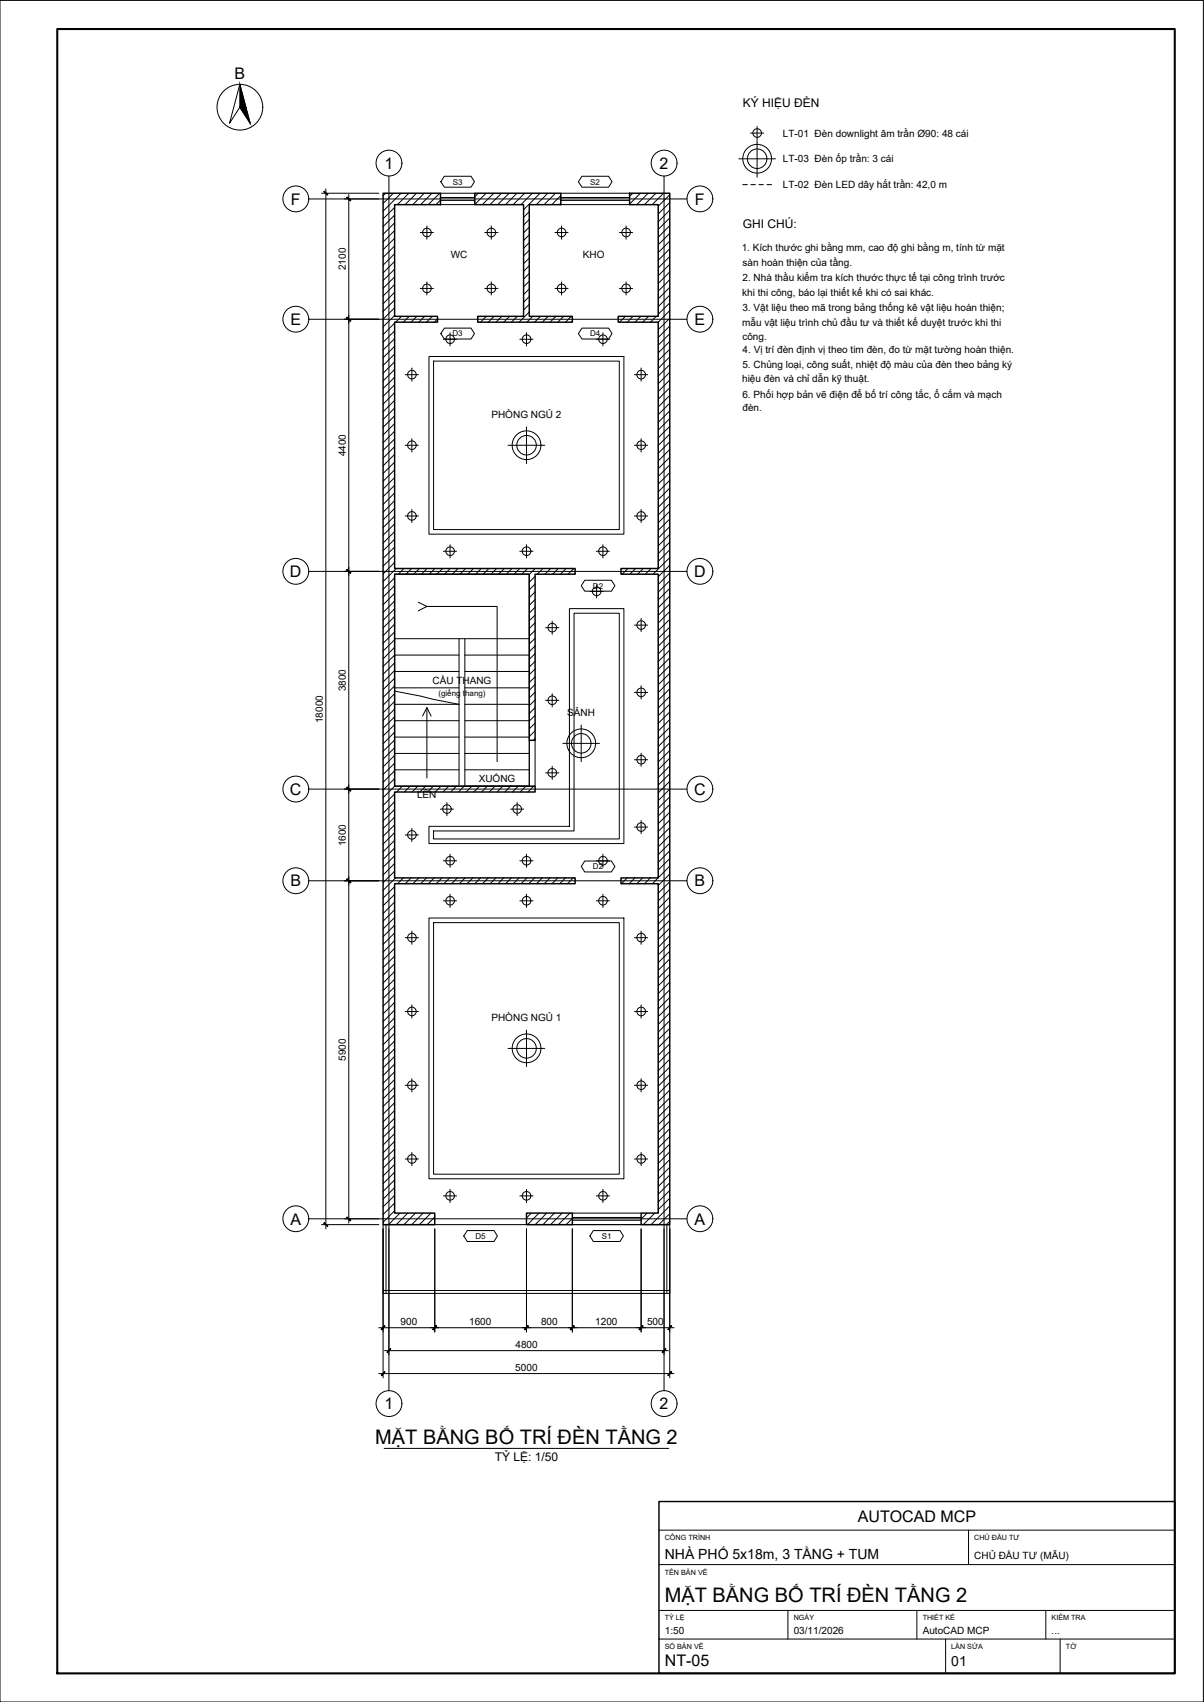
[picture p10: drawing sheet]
<svg xmlns="http://www.w3.org/2000/svg" width="420mm" height="594mm" viewBox="0 0 420 594" stroke-linecap="round" stroke-linejoin="round" font-family="sans-serif">
<!-- layer: A-WALL -->
<path d="M133.7 67.5h20v3.9h-16v39h15v2.1h-15v85.9h63v2h-14v58h-2v-58h-47v74h49v2.1h-49v29.9h63v2.1h-63v114.9h14v4.1h-18zM165.7 67.5h30v3.9h-11v39h15v2.1h-33v-2.1h16v-39h-17zM219.7 67.5h14v360h-10v-4.1h6v-114.9h-13v-2.1h13v-106h-13v-2h13v-85.9h-14v-2.1h14v-39h-10zM183.7 423.4h16v4.1h-16z" fill="none" stroke="#000" stroke-width=".51"/>
<!-- layer: A-WALL-PATT -->
<g fill="none" stroke="#000" stroke-width=".35">
<path d="M134.6 67.5l-.9 .8M137.3 67.5l-3.6 3.5M137.7 72.4l-4 4M137.7 75.1l-4 4M137.7 77.8l-4 4M140 67.5l-6.3 6.2M142.7 67.5l-4 3.9M145.4 67.5l-4 3.9M148 67.5l-3.9 3.9M150.7 67.5l-3.9 3.9M153.5 67.5l-4.1 3.9M153.7 69.9l-1.6 1.5"/>
<path d="M166.9 67.5l-1.2 1.1M169.6 67.5l-3.9 3.8M172.3 67.5l-4 3.9M175 67.5l-4 3.9M177.7 67.5l-4 3.9M180.4 67.5l-4 3.9M183.1 67.5l-4 3.9M184.7 73.9l-2 2M184.7 76.6l-2 2M184.7 79.3l-2 2M185.8 67.5l-4 3.9M188.5 67.5l-5.8 5.7"/>
<path d="M191.2 67.5l-4 3.9M193.8 67.5l-3.9 3.9M195.7 68.3l-3.1 3.1M195.7 71l-.5 .4M220.8 67.5l-1.1 1M223.5 67.5l-3.8 3.7M226.2 67.5l-4 3.9M228.9 67.5l-4 3.9M231.6 67.5l-4 3.9M233.7 68l-4 4M233.7 70.7l-4 4M233.7 73.4l-4 4"/>
<path d="M233.7 76.1l-4 4M233.7 78.8l-4 4M137.7 80.5l-4 4M137.7 83.2l-4 4M137.7 85.9l-4 3.9M137.7 88.6l-4 4M137.7 91.2l-4 4.1M137.7 94l-4 3.9M137.7 96.7l-4 3.9M137.7 99.3l-4 4M184.7 82l-2 2M184.7 84.7l-2 2"/>
<path d="M184.7 87.3l-2 2M184.7 90.1l-2 1.9M184.7 92.7l-2 2.1M184.7 95.4l-2 2M184.7 98.1l-2 2M233.7 81.5l-4 3.9M233.7 84.2l-4 4M233.7 86.8l-4 4.1M233.7 89.5l-4 4M233.7 92.3l-4 3.9M233.7 94.9l-4 4M233.7 97.6l-4 4"/>
<path d="M137.7 102l-4 4M137.7 104.7l-4 4M137.7 107.4l-4 4M137.7 110.1l-4 4M137.7 112.8l-4 4M137.7 115.5l-4 4M137.7 118.2l-4 4M140.1 110.4l-2 2.1M142.8 110.4l-2 2.1M145.5 110.4l-2 2.1M148.2 110.4l-2 2.1M150.9 110.4l-2.1 2.1"/>
<path d="M152.7 111.3l-1.1 1.2M167 110.4l-.3 .4M169.7 110.4l-2 2.1M172.4 110.4l-2 2.1M175.1 110.4l-2 2.1M177.8 110.4l-2 2.1M180.5 110.4l-2 2.1M184.7 100.8l-2 2M184.7 103.5l-2 2M184.7 106.2l-2 2M184.7 108.9l-3.5 3.6M185.9 110.4l-2 2.1"/>
<path d="M188.6 110.4l-2 2.1M191.3 110.4l-2 2.1M194 110.4l-2 2.1M196.7 110.4l-2.1 2.1M199.3 110.4l-1.9 2.1M218.2 110.4l-2 2.1M220.9 110.4l-2 2.1M223.6 110.4l-2 2.1M226.3 110.4l-2 2.1M229 110.4l-2 2.1M233.7 100.3l-4 4M233.7 103l-4 4"/>
<path d="M233.7 105.7l-4 4M233.7 108.4l-4 4.1M233.7 111.1l-4 4M233.7 113.8l-4 4M233.7 116.5l-4 4M233.7 119.2l-4 4M137.7 120.9l-4 4M137.7 123.6l-4 4M137.7 126.3l-4 4M137.7 129l-4 4M137.7 131.7l-4 4M137.7 134.3l-4 4.1"/>
<path d="M137.7 137l-4 4.1M137.7 139.8l-4 3.9M233.7 121.9l-4 4M233.7 124.6l-4 4M233.7 127.3l-4 3.9M233.7 129.9l-4 4.1M233.7 132.6l-4 4.1M233.7 135.4l-4 3.9M233.7 138l-4 4M137.7 142.4l-4 4M137.7 145.1l-4 4.1M137.7 147.8l-4 4"/>
<path d="M137.7 150.5l-4 4M137.7 153.2l-4 4M137.7 155.9l-4 4M137.7 158.6l-4 4M233.7 140.7l-4 4.1M233.7 143.4l-4 4M233.7 146.1l-4 4M233.7 148.8l-4 4M233.7 151.5l-4 4M233.7 154.2l-4 4M233.7 156.9l-4 4M233.7 159.6l-4 4"/>
<path d="M137.7 161.3l-4 4M137.7 164l-4 4M137.7 166.7l-4 4M137.7 169.4l-4 4M137.7 172.1l-4 4M137.7 174.8l-4 4M137.7 177.5l-4 4M233.7 162.3l-4 4M233.7 165l-4 4M233.7 167.7l-4 4M233.7 170.4l-4 4M233.7 173.1l-4 4"/>
<path d="M233.7 175.7l-4 4.1M233.7 178.4l-4 4.1M137.7 180.1l-4 4.1M137.7 182.9l-4 3.9M137.7 185.6l-4 3.9M137.7 188.2l-4 4M137.7 190.9l-4 4M137.7 193.6l-4 4M137.7 196.3l-4 4M138.3 198.4l-4.6 4.6M141 198.4l-2 2M143.7 198.4l-2 2"/>
<path d="M146.4 198.4l-2 2M149.1 198.4l-2 2M151.8 198.4l-2 2M154.5 198.4l-2.1 2M157.1 198.4l-1.9 2M159.9 198.4l-2 2M162.5 198.4l-2 2M165.2 198.4l-2 2M167.9 198.4l-2 2M170.6 198.4l-2 2M173.3 198.4l-2 2M176 198.4l-2 2"/>
<path d="M178.7 198.4l-2 2M181.4 198.4l-2 2M184.1 198.4l-2 2M186.8 198.4l-2.1 2.1M189.5 198.4l-2 2M192.2 198.4l-2 2M194.9 198.4l-2 2M197.6 198.4l-2 2M200.3 198.4l-2.1 2M219.1 198.4l-2 2M221.8 198.4l-2 2M224.5 198.4l-2 2"/>
<path d="M227.2 198.4l-2 2M233.7 181.2l-4 3.9M233.7 183.8l-4 4M233.7 186.5l-4 4M233.7 189.2l-4 4M233.7 191.9l-4 4M233.7 194.6l-5.8 5.8M233.7 197.3l-4 4M233.7 200l-4 4M137.7 201.7l-4 4M137.7 204.4l-4 4M137.7 207.1l-4 4"/>
<path d="M137.7 209.8l-4 4M137.7 212.5l-4 4M137.7 215.2l-4 4M137.7 217.9l-4 4M186.7 201.2l-2 2M186.7 203.9l-2 2M186.7 206.6l-2 2M186.7 209.3l-2 2M186.7 212l-2 2M186.7 214.7l-2 2M186.7 217.4l-2 2M233.7 202.7l-4 4"/>
<path d="M233.7 205.4l-4 4M233.7 208.1l-4 4M233.7 210.8l-4 4M233.7 213.5l-4 4M233.7 216.2l-4 3.9M233.7 218.9l-4 4M137.7 220.6l-4 4M137.7 223.3l-4 4M137.7 225.9l-4 4.1M137.7 228.7l-4 3.9M137.7 231.4l-4 3.9M137.7 234l-4 4.1"/>
<path d="M137.7 236.7l-4 4M137.7 239.4l-4 4M186.7 220.1l-2 2M186.7 222.8l-2 2M186.7 225.4l-2 2.1M186.7 228.1l-2 2M186.7 230.9l-2 1.9M186.7 233.5l-2 2M186.7 236.2l-2 2M186.7 238.9l-2 2M233.7 221.5l-4 4.1M233.7 224.3l-4 3.9"/>
<path d="M233.7 227l-4 3.9M233.7 229.6l-4 4.1M233.7 232.3l-4 4M233.7 235l-4 4M233.7 237.7l-4 4M137.7 242.1l-4 4M137.7 244.8l-4 4M137.7 247.5l-4 4M137.7 250.2l-4 4M137.7 252.9l-4 4M137.7 255.6l-4 4M137.7 258.3l-4 4"/>
<path d="M186.7 241.6l-2 2M186.7 244.3l-2 2M186.7 247l-2 2M186.7 249.7l-2 2M186.7 252.4l-2 2M186.7 255.1l-2 2M186.7 257.8l-.6 .6M233.7 240.4l-4 4M233.7 243.1l-4 4M233.7 245.8l-4 4M233.7 248.5l-4 4M233.7 251.2l-4 4"/>
<path d="M233.7 253.9l-4 4M233.7 256.6l-4 4M233.7 259.3l-4 4M137.7 261l-4 4M137.7 263.7l-4 4M137.7 266.4l-4 4M137.7 269l-4 4.1M137.7 271.8l-4 4M137.7 274.4l-4 4M137.7 277.1l-4 4M137.7 279.8l-4 4.1M140.4 274.4l-2 2.1"/>
<path d="M143.1 274.4l-2 2.1M145.8 274.4l-2 2.1M148.5 274.4l-2 2.1M151.2 274.4l-2 2.1M153.9 274.4l-2 2.1M156.6 274.4l-2 2.1M159.3 274.4l-2 2.1M162 274.4l-2 2.1M164.7 274.4l-2.1 2.1M167.3 274.4l-1.9 2.1M170.1 274.4l-2 2.1M172.8 274.4l-2.1 2.1"/>
<path d="M175.4 274.4l-2 2.1M178.1 274.4l-2 2.1M180.8 274.4l-2 2.1M183.5 274.4l-2 2.1M186.2 274.4l-2 2.1M233.7 262l-4 4M233.7 264.6l-4 4.1M233.7 267.3l-4 4.1M233.7 270.1l-4 3.9M233.7 272.7l-4 4M233.7 275.4l-4 4.1M233.7 278.1l-4 4"/>
<path d="M137.7 282.5l-4 4M137.7 285.2l-4 4M137.7 287.9l-4 4M137.7 290.6l-4 4M137.7 293.3l-4 4M137.7 296l-4 4M137.7 298.7l-4 4M233.7 280.8l-4 4M233.7 283.5l-4 4M233.7 286.2l-4 4M233.7 288.9l-4 4M233.7 291.6l-4 4"/>
<path d="M233.7 294.3l-4 4M233.7 297l-4 4M233.7 299.7l-4 4M137.7 301.4l-4 4M137.7 304.1l-4 4M137.7 309.5l-4 4M137.7 312.2l-4 4M137.7 314.8l-4 4.1M137.7 317.6l-4 3.9M138 306.4l-4.3 4.4M140.8 306.4l-2.1 2.1M143.4 306.4l-2 2.1"/>
<path d="M146.1 306.4l-2 2.1M148.8 306.4l-2 2.1M151.5 306.4l-2 2.1M154.2 306.4l-2 2.1M156.9 306.4l-2 2.1M159.6 306.4l-2 2.1M162.3 306.4l-2 2.1M165 306.4l-2 2.1M167.7 306.4l-2 2.1M170.4 306.4l-2 2.1M173.1 306.4l-2 2.1M175.8 306.4l-2 2.1"/>
<path d="M178.5 306.4l-2.1 2.1M181.1 306.4l-1.9 2.1M183.9 306.4l-2 2.1M186.6 306.4l-2.1 2.1M189.2 306.4l-2 2.1M191.9 306.4l-2 2.1M194.6 306.4l-2 2.1M197.3 306.4l-2 2.1M200 306.4l-2 2.1M218.9 306.4l-2 2.1M221.6 306.4l-2 2.1M224.3 306.4l-2.1 2.1"/>
<path d="M226.9 306.4l-1.9 2.1M229.7 306.4l-2 2.1M233.7 302.4l-4 4M233.7 305.1l-4 4M233.7 307.8l-4 4M233.7 310.4l-4 4.1M233.7 313.2l-4 4M233.7 315.9l-4 3.9M233.7 318.5l-4 4.1M137.7 320.3l-4 3.9M137.7 322.9l-4 4.1M137.7 325.6l-4 4"/>
<path d="M137.7 328.4l-4 3.9M137.7 331l-4 4M137.7 333.7l-4 4M137.7 336.4l-4 4M137.7 339.1l-4 4M233.7 321.2l-4 4M233.7 323.9l-4 4M233.7 326.6l-4 4M233.7 329.3l-4 4M233.7 332l-4 4M233.7 334.7l-4 4M233.7 337.4l-4 4"/>
<path d="M137.7 341.8l-4 4M137.7 344.5l-4 4M137.7 347.2l-4 4M137.7 349.9l-4 4M137.7 352.6l-4 4M137.7 355.3l-4 4M137.7 358l-4 4M233.7 340.1l-4 4M233.7 342.8l-4 4M233.7 345.5l-4 4M233.7 348.2l-4 4M233.7 350.9l-4 4"/>
<path d="M233.7 353.6l-4 4M233.7 356.2l-4 4.1M233.7 359l-4 3.9M137.7 360.7l-4 4M137.7 363.4l-4 3.9M137.7 366.1l-4 3.9M137.7 368.7l-4 4.1M137.7 371.4l-4 4M137.7 374.1l-4 4M137.7 376.8l-4 4M137.7 379.5l-4 4M233.7 361.7l-4 3.9"/>
<path d="M233.7 364.3l-4 4.1M233.7 367l-4 4M233.7 369.7l-4 4M233.7 372.4l-4 4M233.7 375.1l-4 4M233.7 377.8l-4 4M137.7 382.2l-4 4M137.7 384.9l-4 4M137.7 387.6l-4 4M137.7 390.3l-4 4M137.7 393l-4 4M137.7 395.7l-4 4"/>
<path d="M137.7 398.4l-4 4M233.7 380.5l-4 4M233.7 383.2l-4 4M233.7 385.9l-4 4M233.7 388.6l-4 4M233.7 391.3l-4 4M233.7 394l-4 4M233.7 396.7l-4 4M233.7 399.4l-4 4M137.7 401.1l-4 4M137.7 403.7l-4 4.1M137.7 406.5l-4 4"/>
<path d="M137.7 409.2l-4 3.9M137.7 411.8l-4 4.1M137.7 414.5l-4 4.1M137.7 417.3l-4 3.9M137.7 419.9l-4 4M233.7 402.1l-4 4M233.7 404.8l-4 3.9M233.7 407.4l-4 4.1M233.7 410.1l-4 4.1M233.7 412.8l-4 4M233.7 415.5l-4 4M233.7 418.2l-4 4"/>
<path d="M137.7 422.6l-4 4M139.6 423.4l-4 4.1M142.3 423.4l-4 4.1M145 423.4l-4 4.1M147.7 423.4l-4 4.1M150.4 423.4l-4 4.1M151.7 424.8l-2.6 2.7M185.4 423.4l-1.7 1.7M188.1 423.4l-4 4.1M190.8 423.4l-4 4.1M193.5 423.4l-4 4.1M196.2 423.4l-4 4.1"/>
<path d="M198.9 423.4l-4 4.1M199.7 425.3l-2.1 2.2M225.8 423.4l-2.1 2.1M228.5 423.4l-4 4.1M233.7 420.9l-6.5 6.6M233.7 423.6l-3.8 3.9M233.7 426.3l-1.1 1.2"/>
</g>
<!-- layer: A-ANNO-TEXT -->
<path d="M155.1 61.5h9.3l1.2 1.9-1.2 1.9h-9.3l-1.3-1.9zM203.1 61.5h9.3l1.2 1.9-1.2 1.9h-9.3l-1.3-1.9zM155.1 114.5h9.3l1.2 1.9-1.2 1.9h-9.3l-1.3-1.9zM203.1 114.5h9.3l1.2 1.9-1.2 1.9h-9.3l-1.3-1.9zM204 202.5h9.4l1.2 1.9-1.2 1.9h-9.4l-1.1-1.9zM204 300.5h9.4l1.2 1.9-1.2 1.9h-9.4l-1.1-1.9zM163.1 429.5h9.3l1.2 1.9-1.2 1.9h-9.3l-1.3-1.9zM207.1 429.5h9.3l1.2 1.9-1.2 1.9h-9.3l-1.2-1.9zM134.1 505.6h99.3" fill="none" stroke="#000" stroke-width=".35"/>
<!-- layer: A-GLAZ -->
<path d="M153.7 67.5h12M153.7 71.4h12M153.7 68.9h12M153.7 69.9h12M195.7 67.5h24M195.7 71.4h24M195.7 68.9h24M195.7 69.9h24M199.7 427.5h24M199.7 423.4h24M199.7 425.9h24M199.7 425h24" fill="none" stroke="#000" stroke-width=".35"/>
<!-- layer: A-OPEN -->
<path d="M184.7 258.4v16M186.7 258.4v16" fill="none" stroke="#000" stroke-width=".35"/>
<!-- layer: A-ANNO-DIMS -->
<g fill="none" stroke="#000" stroke-width=".35">
<path d="M112.2 67.5h20M113.7 65.9v363M120.2 69.4h12M121.7 67.9v359M120.2 111.4h12M120.2 199.4h12M120.2 275.4h12M120.2 307.4h12M112.2 427.5h20M120.2 425.4h12M133.7 428.9v52M135.7 428.9v44"/>
<path d="M151.7 428.9v36M183.7 428.9v36M199.7 428.9v36M223.7 428.9v36M231.7 428.9v44M233.7 428.9v52M132.2 463.4h103M132.2 479.4h103M134.2 471.4h99"/>
</g>
<!-- layer: 0 -->
<g fill="#000" stroke="#000" stroke-width=".35">
<path d="M113 66.9l1.3 1.2 .1-.1zM113 66.9l.2-.1 1.2 1.2z"/>
<path d="M121 68.9l1.3 1.2 .1-.1zM121 68.9l.2-.1 1.2 1.2z"/>
<path d="M121.2 110.8l-.2 .1 1.4 1.1zM121 110.9l1.4 1.1-.1 .1z"/>
<path d="M121 110.9l1.3 1.2 .1-.1zM121.2 110.8l1.2 1.2-1.4-1.1z"/>
<path d="M121.2 198.8l-.2 .1 1.4 1.1zM121 198.9l1.4 1.1-.1 .1z"/>
<path d="M121 198.9l1.3 1.2 .1-.1zM121.2 198.8l1.2 1.2-1.4-1.1z"/>
<path d="M121.2 274.8l-.2 .1 1.4 1.1zM121 274.9l1.4 1.1-.1 .1z"/>
<path d="M121 274.9l1.3 1.2 .1-.1zM121 274.9l.2-.1 1.2 1.2z"/>
<path d="M121.2 306.8l-.2 .1 1.4 1.1zM121 306.9l1.4 1.1-.1 .1z"/>
<path d="M121 306.9l1.3 1.2 .1-.1zM121.2 306.8l1.2 1.2-1.4-1.1z"/>
<path d="M113.2 426.8l-.2 .1 1.4 1.1zM113 426.9l1.4 1.1-.1 .1z"/>
<path d="M121.2 424.8l-.2 .1 1.4 1.1zM121 424.9l1.4 1.1-.1 .1z"/>
<path d="M134.2 462.8l-1 1.3 1.2-1.2zM134.2 462.8l-1 1.3-.1-.1z"/>
<path d="M134.2 478.8l-1 1.3 1.2-1.2zM134.2 478.8l-1 1.3-.1-.1z"/>
<path d="M136.2 470.8l-1 1.3 1.2-1.2zM136.2 470.8l-1 1.3-.2-.1z"/>
<path d="M152.2 462.8l-1.2 1.2 .2 .1zM152.2 462.8l.2 .1-1.2 1.2z"/>
<path d="M152.2 462.8l-1 1.3 1.2-1.2zM152.2 462.8l-1 1.3-.2-.1z"/>
<path d="M184.2 462.8l-1.2 1.2 .2 .1zM184.2 462.8l.2 .1-1.2 1.2z"/>
<path d="M184.2 462.8l-1 1.3 1.2-1.2zM184.2 462.8l-1 1.3-.2-.1z"/>
<path d="M200.2 462.8l-1.1 1.2 .1 .1zM200.2 462.8l.2 .1-1.2 1.2z"/>
<path d="M200.2 462.8l-1 1.3 1.2-1.2zM200.2 462.8l-1 1.3-.1-.1z"/>
<path d="M224.2 462.8l-1.1 1.2 .1 .1zM224.2 462.8l.2 .1-1.2 1.2z"/>
<path d="M224.2 462.8l-1 1.3 1.2-1.2zM224.2 462.8l-1 1.3-.1-.1z"/>
<path d="M232.2 470.8l-1.1 1.2 .1 .1zM232.2 470.8l.2 .1-1.2 1.2z"/>
<path d="M233 464l.2 .1 1.1-1.3zM234.3 462.8l.1 .1-1.2 1.2z"/>
<path d="M233 480l.2 .1 1.1-1.3zM234.3 478.8l.1 .1-1.2 1.2z"/>
</g>
<!-- layer: S-GRID -->
<path d="M107.7 69.4h132M135.7 61.4v424.1M231.7 61.4v424.1M107.7 111.4h132M107.7 199.4h132M107.7 275.4h132M107.7 307.4h132M107.7 425.4h132" fill="none" stroke="#000" stroke-width=".35"/>
<!-- layer: S-GRID-IDEN -->
<g fill="none" stroke="#000" stroke-width=".35">
<circle cx="135.7" cy="56.9" r="4.5"/>
<circle cx="231.8" cy="56.9" r="4.5"/>
<circle cx="103.2" cy="69.4" r="4.5"/>
<circle cx="244.2" cy="69.4" r="4.5"/>
<circle cx="103.2" cy="111.4" r="4.5"/>
<circle cx="244.2" cy="111.4" r="4.5"/>
<circle cx="103.2" cy="199.4" r="4.5"/>
<circle cx="244.2" cy="199.4" r="4.5"/>
<circle cx="103.2" cy="275.4" r="4.5"/>
<circle cx="244.2" cy="275.4" r="4.5"/>
<circle cx="103.2" cy="307.4" r="4.5"/>
<circle cx="244.2" cy="307.4" r="4.5"/>
<circle cx="103.2" cy="425.4" r="4.5"/>
<circle cx="244.2" cy="425.4" r="4.5"/>
<circle cx="135.7" cy="489.9" r="4.5"/>
<circle cx="231.8" cy="489.9" r="4.5"/>
</g>
<!-- layer: A-FLOR-STRS -->
<g fill="none" stroke="#000" stroke-width=".35">
<path d="M137.7 200.4h47v74h-47zM146 210.2l3 1.5-3 1.5M149 211.7h24.5v54.2M137.7 222.9h47M137.7 234.4h22.5M137.7 228.7h22.5M160.2 222.9v51.5M162.2 222.9v51.5h22.5M162.2 234.4h22.5M162.2 228.7h22.5M137.7 241.2l22.5 4.6h-22.5M137.7 257.3h22.5"/>
<path d="M137.7 251.6h22.5M137.7 240.1h22.5M147.4 250l1.6-3 1.5 3M149 247v24.6M162.2 257.3h22.5M162.2 251.6h22.5M162.2 245.8h22.5M162.2 240.1h22.5M137.7 268.7h22.5M137.7 263h22.5M162.2 268.7h22.5M162.2 263h22.5"/>
</g>
<!-- layer: A-FLOR-LEVL -->
<path d="M133.7 427.5h100v24h-100zM134.7 427.5v24M232.7 427.5v24M133.7 450.4h100" fill="none" stroke="#000" stroke-width=".35"/>
<!-- layer: A-ANNO-SYMB -->
<g fill="none" stroke="#000" stroke-width=".35">
<path d="M83.7 29.4l3.6 13.6-3.6-5.6-3.6 5.6z"/>
<circle cx="83.7" cy="37.4" r="8"/>
</g>
<path d="M83.7 29.4l2.1 8h-2.1zM83.7 37.4l3.6 5.6-1.5-5.6z" fill="#000" stroke="#000" stroke-width=".35"/>
<!-- layer: A-CLNG -->
<path d="M149.7 124.4h68v62.1h-68zM198.7 212.4h19v82h-68v-6h49zM149.7 320.4h68v91.1h-68z" fill="none" stroke="#000" stroke-width=".35"/>
<!-- layer: E-LITE-STRP -->
<path d="M259.2 64.4h1.6M262 64.4h1.6M264.8 64.4h1.6M267.6 64.4h1.6M151.3 126h64.8v58.8h-64.8zM200.3 214.1h15.8v78.7h-64.8v-2.8h49zM151.3 322h64.8v87.8h-64.8z" fill="none" stroke="#000" stroke-width=".35"/>
<!-- layer: E-LITE -->
<g fill="none" stroke="#000" stroke-width=".35">
<path d="M257.8 55.4h12.8M261.9 46.5h4.6M264.2 44.1v4.6M264.2 49v12.8M149 78.9v4.6M171.4 78.9v4.6M196 78.9v4.6M218.5 78.9v4.6M146.6 81.2h4.7M149 98.4v4.6M169.2 81.2h4.6M171.4 98.4v4.6"/>
<path d="M193.7 81.2h4.5M196 98.4v4.6M216.2 81.2h4.6M218.5 98.4v4.6M146.6 100.7h4.7M154.7 118.4h4.6M157.1 116.1v4.6M169.2 100.7h4.6M181.4 118.4h4.6M183.7 116.1v4.6M193.7 100.7h4.5M208.1 118.4h4.6"/>
<path d="M210.4 116.1v4.6M216.2 100.7h4.6M141.4 130.8h4.6M143.7 128.5v4.6M221.4 130.8h4.6M223.7 128.5v4.6M141.4 155.4h4.6M143.7 153.1v4.6M177.3 155.4h12.8M183.7 149v12.9M221.4 155.4h4.6M223.7 153.1v4.6"/>
<path d="M143.7 177.8v4.6M223.7 177.8v4.6M141.4 180.1h4.6M154.7 192.4h4.6M157.1 190.1v4.6M181.4 192.4h4.6M183.7 190.1v4.6M208.1 192.4h4.6M210.4 190.1v4.6M221.4 180.1h4.6M190.4 219.1h4.6M192.7 216.8v4.6"/>
<path d="M205.9 206.4h4.6M208.2 204.1v4.6M221.4 218.2h4.6M223.7 215.9v4.6M223.7 239.4v4.6M190.4 244.4h4.6M192.7 242.1v4.6M196.4 259.5h12.8M202.8 253.1v12.8M221.4 241.7h4.6M190.4 269.8h4.6M192.7 267.5v4.6"/>
<path d="M221.4 265.2h4.6M223.7 262.9v4.6M141.4 291.4h4.6M143.7 289.2v4.5M153.7 282.4h4.5M156 280.1v4.6M157.1 298.1v4.6M178.2 282.4h4.6M180.5 280.1v4.6M183.7 298.1v4.6M210.4 298.1v4.6M221.4 288.7h4.6"/>
<path d="M223.7 286.4v4.6M154.7 314.4h4.6M154.7 300.5h4.6M157.1 312.1v4.7M181.4 314.4h4.6M181.4 300.5h4.6M183.7 312.1v4.7M208.1 314.4h4.6M208.1 300.5h4.6M210.4 312.1v4.7M141.4 327.3h4.6M143.7 325v4.6"/>
<path d="M221.4 327.3h4.6M223.7 325v4.6M141.4 353.1h4.6M143.7 350.7v4.7M183.7 359.6v12.7M221.4 353.1h4.6M223.7 350.7v4.7M141.4 378.8h4.6M143.7 376.5v4.6M177.3 365.9h12.8M221.4 378.8h4.6M223.7 376.5v4.6"/>
<path d="M141.4 404.6h4.6M143.7 402.3v4.6M154.7 417.4h4.6M157.1 415.1v4.6M181.4 417.4h4.6M183.7 415.1v4.6M208.1 417.4h4.6M210.4 415.1v4.6M221.4 404.6h4.6M223.7 402.3v4.6"/>
<circle cx="264.2" cy="55.4" r="5"/>
<circle cx="264.2" cy="55.4" r="3.4"/>
<circle cx="264.2" cy="46.4" r="1.5"/>
<circle cx="149" cy="81.1" r="1.5"/>
<circle cx="171.5" cy="81.1" r="1.5"/>
<circle cx="196" cy="81.1" r="1.5"/>
<circle cx="218.5" cy="81.1" r="1.5"/>
<circle cx="149" cy="100.7" r="1.5"/>
<circle cx="157.1" cy="118.4" r="1.5"/>
<circle cx="171.5" cy="100.7" r="1.5"/>
<circle cx="183.7" cy="118.4" r="1.5"/>
<circle cx="196" cy="100.7" r="1.5"/>
<circle cx="210.4" cy="118.4" r="1.5"/>
<circle cx="218.5" cy="100.7" r="1.5"/>
<circle cx="143.7" cy="130.8" r="1.5"/>
<circle cx="223.8" cy="130.8" r="1.5"/>
<circle cx="143.7" cy="155.4" r="1.5"/>
<circle cx="183.7" cy="155.4" r="5"/>
<circle cx="183.7" cy="155.4" r="3.4"/>
<circle cx="223.8" cy="155.4" r="1.5"/>
<circle cx="143.7" cy="180.1" r="1.5"/>
<circle cx="157.1" cy="192.4" r="1.5"/>
<circle cx="183.7" cy="192.4" r="1.5"/>
<circle cx="210.4" cy="192.4" r="1.5"/>
<circle cx="223.8" cy="180.1" r="1.5"/>
<circle cx="192.7" cy="219.1" r="1.5"/>
<circle cx="208.2" cy="206.4" r="1.5"/>
<circle cx="223.8" cy="218.2" r="1.5"/>
<circle cx="192.7" cy="244.4" r="1.5"/>
<circle cx="202.8" cy="259.5" r="5"/>
<circle cx="202.8" cy="259.5" r="3.4"/>
<circle cx="223.8" cy="241.7" r="1.5"/>
<circle cx="192.7" cy="269.7" r="1.5"/>
<circle cx="223.8" cy="265.2" r="1.5"/>
<circle cx="143.7" cy="291.4" r="1.5"/>
<circle cx="156" cy="282.4" r="1.5"/>
<circle cx="180.5" cy="282.4" r="1.5"/>
<circle cx="223.8" cy="288.7" r="1.5"/>
<circle cx="157.1" cy="314.4" r="1.5"/>
<circle cx="157.1" cy="300.4" r="1.5"/>
<circle cx="183.7" cy="314.4" r="1.5"/>
<circle cx="183.7" cy="300.4" r="1.5"/>
<circle cx="210.4" cy="314.4" r="1.5"/>
<circle cx="210.4" cy="300.4" r="1.5"/>
<circle cx="143.7" cy="327.3" r="1.5"/>
<circle cx="223.8" cy="327.3" r="1.5"/>
<circle cx="143.7" cy="353.1" r="1.5"/>
<circle cx="223.8" cy="353.1" r="1.5"/>
<circle cx="143.7" cy="378.8" r="1.5"/>
<circle cx="183.7" cy="365.9" r="5"/>
<circle cx="183.7" cy="365.9" r="3.4"/>
<circle cx="223.8" cy="378.8" r="1.5"/>
<circle cx="143.7" cy="404.5" r="1.5"/>
<circle cx="157.1" cy="417.4" r="1.5"/>
<circle cx="183.7" cy="417.4" r="1.5"/>
<circle cx="210.4" cy="417.4" r="1.5"/>
<circle cx="223.8" cy="404.5" r="1.5"/>
</g>
<!-- layer: A-ANNO-TTLB -->
<path d="M0 .1h419.9v594h-419.9zM230 534.1h180M338 534.1v12M230 546.1h180M230 572.1h180M230 562.1h180M275 562.1v10M320 562.1v10M330 572.1v12M365 562.1v10M370 572.1v12" fill="none" stroke="#000" stroke-width=".35"/>
<path d="M20 10.1h390v574h-390z" fill="none" stroke="#000" stroke-width=".72"/>
<path d="M230 524.1h180v60h-180z" fill="none" stroke="#000" stroke-width=".51"/>
<g font-size="7">
<text x="130.9" y="504">MẶT BẰNG BỐ TRÍ ĐÈN TẦNG 2</text>
<text x="232" y="559.1">MẶT BẰNG BỐ TRÍ ĐÈN TẦNG 2</text>
</g>
<g font-size="5.6">
<text x="81.8" y="27.4">B</text>
<text x="134.2" y="58.9">1</text>
<text x="230.2" y="58.9">2</text>
<text x="101.5" y="71.4">F</text>
<text x="242.5" y="71.4">F</text>
<text x="101.3" y="113.4">E</text>
<text x="242.4" y="113.4">E</text>
<text x="101.2" y="201.4">D</text>
<text x="242.2" y="201.4">D</text>
<text x="101.2" y="277.4">C</text>
<text x="242.2" y="277.4">C</text>
<text x="101.3" y="309.4">B</text>
<text x="242.4" y="309.4">B</text>
<text x="101.3" y="427.5">A</text>
<text x="242.4" y="427.5">A</text>
<text x="134.2" y="491.9">1</text>
<text x="230.2" y="491.9">2</text>
<text x="299.3" y="531.1">AUTOCAD MCP</text>
<text x="232" y="581.6">NT-05</text>
</g>
<g font-size="4.9">
<text x="232" y="544.1">NHÀ PHỐ 5x18m, 3 TẦNG + TUM</text>
<text x="332" y="581.6">01</text>
</g>
<g font-size="4.2">
<text x="259.2" y="37.4">KÝ HIỆU ĐÈN</text>
<text x="259.2" y="79.4">GHI CHÚ:</text>
<text x="172.6" y="510.1">TỶ LỆ: 1/50</text>
</g>
<g font-size="3.5">
<text x="273.2" y="47.7">LT-01 Đèn downlight âm trần Ø90: 48 cái</text>
<text x="273.2" y="56.7">LT-03 Đèn ốp trần: 3 cái</text>
<text x="273.2" y="65.7">LT-02 Đèn LED dây hắt trần: 42,0 m</text>
<text x="157.3" y="89.9">WC</text>
<text x="203.4" y="89.9">KHO</text>
<text x="258.8" y="87.6">1. Kích thước ghi bằng mm, cao độ ghi bằng m, tính từ mặt</text>
<text x="120.6" y="94.3" transform="rotate(-90 120.6 94.3)">2100</text>
<text x="259.1" y="92.8">sàn hoàn thiện của tầng.</text>
<text x="259.1" y="98.1">2. Nhà thầu kiểm tra kích thước thực tế tại công trình trước</text>
<text x="259" y="103.3">khi thi công, báo lại thiết kế khi có sai khác.</text>
<text x="259" y="113.9">mẫu vật liệu trình chủ đầu tư và thiết kế duyệt trước khi thi</text>
<text x="259.1" y="108.6">3. Vật liệu theo mã trong bảng thống kê vật liệu hoàn thiện;</text>
<text x="259.1" y="118.5">công.</text>
<text x="259.2" y="123.1">4. Vị trí đèn định vị theo tim đèn, đo từ mặt tường hoàn thiện.</text>
<text x="259.1" y="128.3">5. Chủng loại, công suất, nhiệt độ màu của đèn theo bảng ký</text>
<text x="259" y="133.5">hiệu đèn và chỉ dẫn kỹ thuật.</text>
<text x="259.1" y="138.8">6. Phối hợp bản vẽ điện để bố trí công tắc, ổ cắm và mạch</text>
<text x="259.1" y="143.4">đèn.</text>
<text x="171.5" y="146">PHÒNG NGỦ 2</text>
<text x="120.6" y="159.3" transform="rotate(-90 120.6 159.3)">4400</text>
<text x="150.9" y="238.7">CẦU THANG</text>
<text x="120.6" y="241.3" transform="rotate(-90 120.6 241.3)">3800</text>
<text x="198" y="250.1">SẢNH</text>
<text x="112.6" y="252.4" transform="rotate(-90 112.6 252.4)">18000</text>
<text x="167" y="273">XUỐNG</text>
<text x="145.5" y="278.7">LÊN</text>
<text x="120.6" y="295.4" transform="rotate(-90 120.6 295.4)">1600</text>
<text x="171.5" y="356.5">PHÒNG NGỦ 1</text>
<text x="120.6" y="370.3" transform="rotate(-90 120.6 370.3)">5900</text>
<text x="139.8" y="462.4">900</text>
<text x="163.7" y="462.4">1600</text>
<text x="188.8" y="462.4">800</text>
<text x="207.7" y="462.4">1200</text>
<text x="225.8" y="462.4">500</text>
<text x="179.9" y="470.4">4800</text>
<text x="179.8" y="478.4">5000</text>
<text x="340" y="544.1">CHỦ ĐẦU TƯ (MẪU)</text>
<text x="232" y="570.3">1:50</text>
<text x="277" y="570.3">03/11/2026</text>
<text x="322" y="570.3">AutoCAD MCP</text>
<text x="367" y="570.3">...</text>
</g>
<g font-size="2.8">
<text x="158" y="64.4">S3</text>
<text x="206" y="64.4">S2</text>
<text x="157.9" y="117.4">D3</text>
<text x="205.9" y="117.4">D4</text>
<text x="206.9" y="205.4">D2</text>
<text x="153" y="242.9">(giếng thang)</text>
<text x="206.9" y="303.4">D2</text>
<text x="165.9" y="432.4">D5</text>
<text x="210" y="432.4">S1</text>
</g>
<g font-size="2.5">
<text x="232" y="537.6">CÔNG TRÌNH</text>
<text x="340" y="537.6">CHỦ ĐẦU TƯ</text>
<text x="232" y="549.6">TÊN BẢN VẼ</text>
<text x="232" y="565.3">TỶ LỆ</text>
<text x="277" y="565.3">NGÀY</text>
<text x="322" y="565.3">THIẾT KẾ</text>
<text x="367" y="565.3">KIỂM TRA</text>
<text x="232" y="575.6">SỐ BẢN VẼ</text>
<text x="332" y="575.6">LẦN SỬA</text>
<text x="372" y="575.6">TỜ</text>
</g>
</svg>
